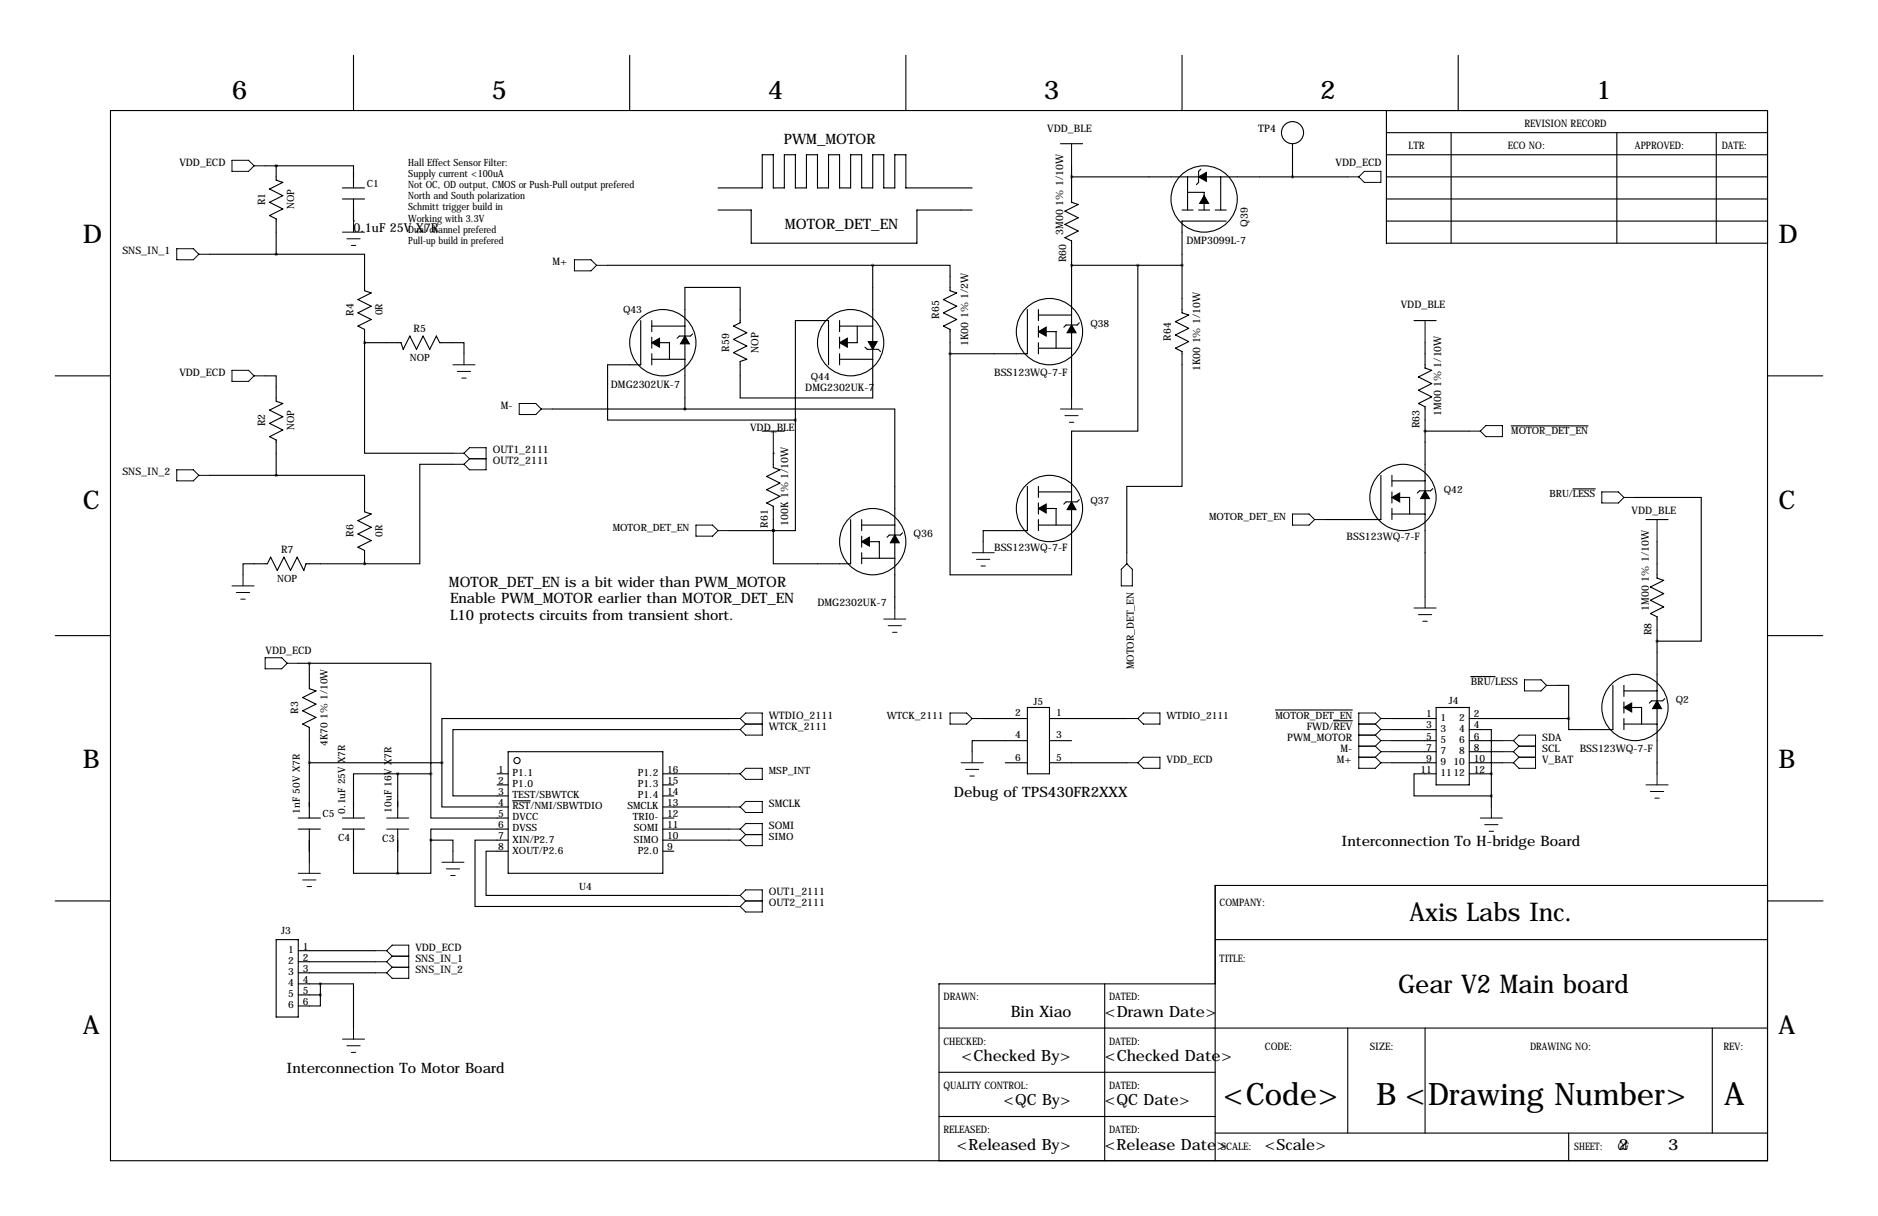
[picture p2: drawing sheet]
<svg xmlns="http://www.w3.org/2000/svg" width="432mm" height="279mm" viewBox="0 0 432 279" stroke-linecap="round" stroke-linejoin="round" font-family="sans-serif">
<g fill="none" stroke="#000" stroke-width=".25">
<path d="M81.3 12.7v12.7M144.8 12.7v12.7M208.3 12.7v12.7M271.8 12.7v12.7M335.3 12.7v12.7M25.4 25.4h381v241.3h-381zM61 38.1h20.3v5.1M63.5 38.1h.1M63.5 38.1v3.3l1.5 .5-3 1.5 3 1.6-3 1.5 3 1.5-3 1.5 1.5 .8v8.1M243.8 33h5.1M246.4 38.1v8.4l1.5 .5-3 1.5 3 1.5-3 1.6 3 1.5-3 1.5 1.5 .8v36M276.1 38.9l-.5 .5v2.5l-.5 .5"/>
<path d="M297.2 33v7.6M318.8 30.5h87.6M318.8 35.6h87.6M318.8 25.4v30.5h87.6M333.7 30.5v25.4M371.8 30.5v25.4M394.6 30.5v25.4M48.3 58.4h15.2M63.5 58.4h20.3v8.4l1.5 .5-3 1.5 3 1.6-3 1.5 3 1.5-3 1.5 1.5 .8v3M78.7 45.7h5.1M78.7 43.2h5.1M81.3 50.8h.1"/>
<path d="M81.3 45.7v5.1M165.1 43.2h10.2v-7.6h2.5v7.6h2.5v-7.6h2.6v7.6h2.5v-7.6h2.6v7.6h2.5v-7.6h2.5v7.6h2.6v-7.6h2.5v7.6h2.6v-7.6h2.5v7.6h2.5v-7.6h2.6v7.6h15.2M165.1 48.3h7.6v7.6h38.1v-7.6h12.7M246.4 40.6h63.5M271.8 48.3h2.5M273 40.6v7.7M273 44.2h3.9v4.1M275.6 48.3h2.5M279.4 48.3h2.5M280.7 40.6v7.7M281.9 50.8h-10.1v21.1l1.5 .5-3 1.5 3 1.5-3 1.6 3 1.5-3 1.5 1.5 .8v31h-12.7v15.2M318.8 45.7h87.6"/>
<path d="M318.8 50.8h87.6M318.8 40.6h87.6M83.8 78.7h8.4l.5 1.6 1.5-3.1 1.6 3.1 1.5-3.1 1.5 3.1 1.5-3.1 .8 1.5h5.6v2.6M83.8 78.7h.1M83.8 78.7v25.4h20.3M139.7 61h61M147.3 73.7v10.1h-7.6v12.7h43.2M149.9 73.7v2.5M149.9 77.5v2.5M149.9 74.9h7.6M151.6 78.7h2.3v3.8M159.3 76.7l-.6 .5h-2.5l-.5 .5"/>
<path d="M193 73.7v2.5M193 77.5v2.5M193 74.9h7.7M197.1 74.9v3.8h-2.3M198.9 79.8l.5 .5h2.5l.5 .5M200.7 61h17.7v5.8l1.6 .5-3.1 1.5 3.1 1.6-3.1 1.5 3.1 1.5-3.1 1.5 1.5 .8v5.6M200.7 61v30.4h-30.5v-8.3l1.5-.6-3-1.5 3-1.5-3-1.5 3-1.5-3-1.6 1.5-.7v-8.2h-12.7v28M236.2 71.1v10.2h-17.8M238.8 71.1v2.6M238.8 74.9v2.6M238.8 78.7v2.6M238.8 72.4h7.6"/>
<path d="M240.5 76.2h2.3v3.8M246.4 61h25.4M248.2 74.2l-.6 .5h-2.5l-.5 .5M261.6 61v38.1h-15.2v33h-28v-50.8M325.1 73.7h5.1M327.7 78.7v5.9l1.5 .5-3.1 1.5 3.1 1.5-3.1 1.6 3.1 1.5-3.1 1.5 1.6 .8v43.7M12.7 86.4h12.7M61 86.4h2.5v5.8l1.5 .5-3 1.5 3 1.6-3 1.5 3 1.5-3 1.5 1.5 .8v8.1M127 94h30.5M149.9 81.3v2.5M149.9 82.5h7.6M157.5 94h48.2v45.7"/>
<path d="M175.3 99.1h5M182.9 96.5v25.4h-5.1M190.5 83.8v-10.1h-7.6v22.8M193 81.3v2.5M193 82.5h7.7M238.8 80h7.6M327.7 99.1h10.1M347.5 97.9h17.6M406.4 86.4h12.7M48.3 109.2h15.2M63.5 109.2h20.3v8.4l1.5 .5-3 1.5 3 1.6-3 1.5 3 1.5-3 1.5 1.5 .8v3M104.1 106.7h-7.6v22.8h-12.7"/>
<path d="M177.8 104.1h.1M177.8 104.1v3.3l1.5 .5-3 1.6 3 1.5-3 1.5 3 1.5-3 1.6 1.5 .7v5.6M195.6 119.4v10.1h-17.8v-7.6M198.1 119.4v2.5M236.2 111.8v10.1h-10.1v2.6M238.8 111.8v2.5M238.8 115.6v2.5M238.8 119.4v2.5M238.8 113h7.6M240.5 116.8h2.3v3.9M248.2 114.8l-.6 .5h-2.5l-.5 .5M317.5 109.2v10.2h-12.7"/>
<path d="M320 109.2v2.6M320 113v2.6M320 116.8v2.6M320 118.1h7.7M320 110.5h7.7M321.8 114.3h2.3v3.8M329.4 112.3l-.5 .5h-2.5l-.5 .5M361.7 112.3h5.1M375.9 114.3h15.3v33h-10.2M378.5 119.4h5M83.8 129.5h.1M83.8 129.5h-13.4l-.6 1.6-1.5-3.1-1.5 3.1-1.5-3.1-1.5 3.1-1.6-3.1-.7 1.5h-5.6v2.6"/>
<path d="M167.6 121.9h10.2M177.8 121.9h.1M198.1 123.2v2.5M198.1 127v2.5M198.1 128.3h7.6M198.1 120.7h7.6M199.9 124.5h2.3v3.8M207.5 122.4l-.5 .5h-2.5l-.5 .5M238.8 120.7h7.6M381 124.5v8.3l1.5 .5-3 1.6 3 1.5-3 1.5 3 1.5-3 1.6 1.5 .7v36.1M12.7 146h12.7M68.6 152.4h2.5"/>
<path d="M71.1 152.4h28v25.4M71.1 152.4v5.8l1.5 .6-3 1.5 3 1.5-3 1.5 3 1.5-3 1.6 1.5 .7v20.9M338.2 155.4h5.5M358.1 157.5h2.6v7.6M370.8 157.5v10.1h-10.1v-2.5M373.4 157.5v2.5M373.4 158.8h7.6M406.4 146h12.7M71.1 175.3h30.5M91.4 177.8h-10.1v10.2M91.4 177.8v10.2M91.4 177.8h7.7"/>
<path d="M99.1 177.8v10.2h17.7M101.6 175.3v10.1h15.2M114.3 177.8h2.5M116.8 172.7h35.6v28h-35.6zM152.4 177.8h15.2M167.6 167.6h-63.5v15.3h12.7M167.6 165.1h-66v10.2M226.1 165.1h10.1M231.1 175.3h5.1M236.2 170.2h-12.7v2.5M236.2 162.6h5.1v15.2h-5.1zM241.3 165.1h17.8"/>
<path d="M241.3 170.2h5.1M241.3 175.3h17.8M293.3 163.1h17.6M306.6 165.6h4.3M320 172.7h10.2M320 165.1h10.2M320 167.6h10.2M320 170.2h10.2M320 175.3h10.2M330.2 177.8h-5.1v5.1h17.8M330.2 162.6h7.6v17.7h-7.6zM337.8 167.6h5.1v10.2"/>
<path d="M337.8 172.7h7.6M337.8 177.8h5.1M337.8 165.1h22.9M337.8 170.2h7.6M337.8 175.3h7.6M342.9 177.8v7.6M373.4 161.3v2.5M373.4 165.1v2.5M373.4 166.4h7.6M375.2 162.6h2.2v3.8M382.8 160.5l-.5 .5h-2.6l-.5 .5M68.6 188h5.1"/>
<path d="M68.6 190.5h5.1M71.1 190.5v7.6M78.7 188h5.1M78.7 190.5h5.1M81.3 190.5v10.2h10.1M91.4 190.5v10.2M99.1 193h5v2.6M99.1 193v7.7h-7.7M114.3 180.3h2.5M116.8 190.5h-17.7v2.5M116.8 195.6h-5v10.1h55.8M116.8 193h-7.6v15.3h58.4"/>
<path d="M117.9 184h4M152.4 188h2.5M152.4 190.5h15.2M152.4 180.3h2.5M152.4 182.9h2.5M152.4 185.4h15.2M152.4 193h15.2M152.4 195.6h2.5M12.7 207h12.7M63.5 215.9h5.1v17.8h-5.1zM68.6 218.4h17.8M279.4 215.9h127"/>
<path d="M406.4 203.5h-127v63.2M406.5 207h12.7M68.6 226.1h5.1M68.6 221h17.8M68.6 223.5h17.8M68.6 228.6h5.1M73.7 226.1h7.6v10.1M73.7 228.6v2.5h-5.1M73.7 226.1v2.5M215.9 236.2h190.5M254 226.1v40.6M279.4 226.1h-63.5v40.6"/>
<path d="M309.9 236.2v24.1M327.7 236.2v24.1M393.7 236.2v24.1M215.9 246.4h63.5M215.9 256.5h63.5M279.4 260.3h127M360.7 260.3v6.4"/>
<circle cx="297.2" cy="30.5" r="2.54"/>
<circle cx="276.9" cy="45.7" r="7.6"/>
<circle cx="152.4" cy="78.7" r="7.6"/>
<circle cx="195.6" cy="78.7" r="7.6"/>
<circle cx="241.3" cy="76.2" r="7.6"/>
<circle cx="241.3" cy="116.8" r="7.6"/>
<circle cx="322.6" cy="114.3" r="7.6"/>
<circle cx="200.7" cy="124.5" r="7.6"/>
<circle cx="118.9" cy="174.8" r=".71"/>
<circle cx="375.9" cy="162.6" r="7.6"/>
</g>
<g fill="none" stroke="#000" stroke-width=".23">
<path d="M53.3 36.8h3.8l1.3 1.3-1.3 1.3h-3.8zM58.4 38.1h2.6M246.4 33v5.1M313.7 39.4h3.8v2.5h-3.8l-1.3-1.3zM40.6 57.2h3.8l1.3 1.2-1.3 1.3h-3.8zM45.7 58.4h2.6M78.7 53.3h5.1M79.8 54.9h3M80.8 56.4h1M81.3 50.8v2.5M132.1 59.7h3.8l1.3 1.3-1.3 1.2h-3.8zM309.9 40.6h2.5"/>
<path d="M137.2 61h2.5M327.7 73.7v5M53.3 85.1h3.8l1.3 1.3-1.3 1.2h-3.8zM58.4 86.4h2.6M104.1 83.8h5.1M105.2 85.3h3M106.2 86.9h1M106.7 81.3v2.5M119.4 92.7h3.8l1.3 1.3-1.3 1.2h-3.8zM124.5 94h2.5M177.8 99.1v5M243.8 94h5.1"/>
<path d="M244.9 95.5h3M245.9 97h1M246.4 91.4v2.6M337.8 99.1h2.6M340.4 99.1l1.2-1.3h3.8v2.5h-3.8zM40.6 107.9h3.8l1.3 1.3-1.3 1.3h-3.8zM45.7 109.2h2.6M104.1 104.1h2.6M104.1 106.7h2.6M106.7 104.1l1.2 1.3M106.7 104.1l1.2-1.2h3.9v5h-3.9l-1.2-1.2M107.9 105.4h3.9"/>
<path d="M107.9 105.4l-1.2 1.3M297.2 118.1h3.8l1.3 1.3-1.3 1.3h-3.8zM302.3 119.4h2.5M368.3 113h3.8l1.3 1.3-1.3 1.3h-3.8zM373.4 114.3h2.5M381 119.4v5.1M53.3 134.6h5.1M54.4 136.1h3M55.4 137.7h1M55.9 132.1v2.5M160 120.7h3.8l1.3 1.2-1.3 1.3h-3.8zM165.1 121.9h2.5"/>
<path d="M205.7 139.7v2.5M223.5 127h5.1M224.5 128.5h3.1M225.6 130h1M226.1 124.5v2.5M257.8 130.8l1.3-1.3 1.2 1.3v3.8h-2.5zM259.1 127v2.5M325.1 139.7h5.1M327.7 137.2v2.5M61 151.1h3.8l1.2 1.3-1.2 1.3h-3.8zM66 152.4h2.6M203.2 142.2h5.1"/>
<path d="M204.2 143.8h3.1M205.2 145.3h1M326.1 141.2h3.1M327.2 142.7h1M350.5 156.2h3.8l1.3 1.3-1.3 1.3h-3.8zM355.6 157.5h2.5M167.6 177.8h2.6M167.6 167.6h2.6M167.6 165.1h2.6M170.2 165.1l1.2-1.3h3.9v5.1h-3.9l-1.2-1.3M170.2 177.8l1.2-1.3h3.9v2.6h-3.9zM170.2 165.1l1.2 1.3"/>
<path d="M171.4 166.4h3.9M171.4 166.4l-1.2 1.2M218.4 163.8h3.8l1.3 1.3-1.3 1.3h-3.8zM221 175.3h5.1M222 176.8h3M223 178.3h1M223.5 165.1h2.6M223.5 172.7v2.6M259.1 165.1h2.5M259.1 175.3h2.5M261.6 175.3l1.3-1.3h3.8v2.5h-3.8zM261.6 165.1l1.3-1.3h3.8v2.6h-3.8z"/>
<path d="M312.4 168.9h3.8M312.4 166.4h3.8M312.4 171.4h3.8M312.4 174h3.8M316.2 166.4l1.3 1.2M316.2 168.9l1.3 1.3M316.2 171.4l1.3 1.3M316.2 174l1.3 1.3M317.5 165.1l-1.3-1.3h-3.8v12.7h3.8l1.3-1.2M317.5 167.6h2.5M317.5 165.1h2.5M317.5 165.1l-1.3 1.3"/>
<path d="M317.5 167.6l-1.3 1.3M317.5 170.2h2.5M317.5 170.2l-1.3 1.2M317.5 172.7h2.5M317.5 175.3h2.5M317.5 172.7l-1.3 1.3M345.4 170.2h2.6M345.4 172.7h2.6M345.4 175.3h2.6M348 170.2l1.2-1.3h3.9v7.6h-3.9l-1.2-1.2M348 170.2l1.2 1.2M348 172.7l1.2 1.3"/>
<path d="M349.2 171.4h3.9M349.2 174h3.9M349.2 171.4l-1.2 1.3M349.2 174l-1.2 1.3M381 177.8v2.5M71.1 198.1v2.6M88.9 188h5.1M88.9 190.5h5.1M101.6 198.1h5.1M102.6 199.6h3.1M104.1 195.6v2.5M167.6 190.5h2.6"/>
<path d="M167.6 185.4h2.6M167.6 193h2.6M170.2 190.5l1.2-1.3h3.9v5.1h-3.9l-1.2-1.3M170.2 190.5l1.2 1.3M171.4 184.1h3.9v2.6h-3.9l-1.2-1.3zM171.4 191.8h3.9M171.4 191.8l-1.2 1.2M340.4 188h5M341.4 189.5h3M342.4 191h1M342.9 185.4v2.6M378.5 180.3h5"/>
<path d="M379.5 181.9h3M380.5 183.4h1M68.6 200.7h5.1M69.6 202.2h3M70.6 203.7h1M86.4 218.4h2.5M88.9 218.4l1.3 1.3M88.9 218.4l1.3-1.2h3.8v7.6h-3.8l-1.3-1.3M90.2 219.7h3.8M90.2 219.7l-1.3 1.3M103.6 201.2h1M167.6 205.7h2.6"/>
<path d="M167.6 208.3h2.6M170.2 205.7l1.2-1.2h3.9v5h-3.9l-1.2-1.2M170.2 205.7l1.2 1.3M171.4 207h3.9M171.4 207l-1.2 1.3M78.7 238.8h5.1M81.3 236.2v2.6M86.4 221h2.5M86.4 223.5h2.5M88.9 221l1.3 1.2M90.2 222.2h3.8M90.2 222.2l-1.3 1.3"/>
<path d="M79.8 240.3h3M80.8 241.8h1"/>
</g>
<g fill="#000" stroke="#000" stroke-width=".25">
<path d="M275.6 40.6l1.8-1v2.1zM276.9 45l1 1.7h-2.1zM149.9 78.7l1.7-1v2.1zM157.5 77.2l1 1.8h-2zM193 78.7l1.8-1v2.1zM238.8 76.2l1.7-1v2zM246.4 74.7l1 1.8h-2zM199.6 78.5h2.1l-1 1.8zM238.8 116.8l1.7-1v2.1zM246.4 115.3l1 1.8h-2zM320 114.3l1.8-1v2zM327.7 112.8l1 1.8h-2.1z"/>
<path d="M198.1 124.5l1.8-1.1v2.1zM205.7 122.9l1.1 1.8h-2.1zM373.4 162.6l1.8-1.1v2.1zM381 161l1 1.8h-2z"/>
</g>
<path d="M99 193a.05 .05 0 0 0 .1 0 .05 .05 0 0 0-.1 0zM99 177.8a.05 .05 0 0 0 .1 0 .05 .05 0 0 0-.1 0zM327.6 99.1a.05 .05 0 0 0 .1 0 .05 .05 0 0 0-.1 0zM218.4 81.3a.05 .05 0 0 0 .1 0 .05 .05 0 0 0-.1 0zM200.6 61a.05 .05 0 0 0 .1 0 .05 .05 0 0 0-.1 0zM91.4 200.7a.05 .05 0 0 0 .1 0 .05 .05 0 0 0-.1 0zM91.4 177.8a.05 .05 0 0 0 .1 0 .05 .05 0 0 0-.1 0zM73.6 226.1a.05 .05 0 0 0 .1 0 .05 .05 0 0 0-.1 0zM73.6 228.6a.05 .05 0 0 0 .1 0 .05 .05 0 0 0-.1 0z" fill="#000" stroke="#000" stroke-width=".63"/>
<text font-size="7.3" x="396.4" y="254">A</text>
<g font-size="7.1">
<text x="281.2" y="254">&lt;Code&gt;</text>
<text x="316.4" y="254">B &lt;Drawing Number&gt;</text>
</g>
<g font-size="5.9">
<text x="53.3" y="22.9">6</text>
<text x="113" y="22.9">5</text>
<text x="176.5" y="22.9">4</text>
<text x="240" y="22.9">3</text>
<text x="303.5" y="22.9">2</text>
<text x="367" y="22.9">1</text>
<text x="19" y="55.9">D</text>
<text x="408.9" y="55.9">D</text>
<text x="19" y="116.8">C</text>
<text x="408.9" y="116.8">C</text>
<text x="19" y="176.5">B</text>
<text x="408.9" y="176.5">B</text>
<text x="324.1" y="211.6">Axis Labs Inc.</text>
<text x="321.5" y="228.1">Gear V2 Main board</text>
<text x="19" y="237.5">A</text>
<text x="408.9" y="237.5">A</text>
</g>
<g font-size="3.6">
<text x="232.4" y="233.7">Bin Xiao</text>
<text x="254" y="233.7">&lt;Drawn Date&gt;</text>
<text x="221.1" y="243.8">&lt;Checked By&gt;</text>
<text x="254" y="243.8">&lt;Checked Date&gt;</text>
<text x="230.7" y="254">&lt;QC By&gt;</text>
<text x="254" y="254">&lt;QC Date&gt;</text>
<text x="220" y="264.1">&lt;Released By&gt;</text>
<text x="254" y="264.1">&lt;Release Date&gt;</text>
<text x="290.8" y="264.1">&lt;Scale&gt;</text>
<text x="372.1" y="264.1">2</text>
<text x="383.5" y="264.1">3</text>
</g>
<g font-size="3.3">
<text x="180.2" y="33.2">PWM_MOTOR</text>
<text x="180.4" y="52.7">MOTOR_DET_EN</text>
<text x="103.2" y="134.8">MOTOR_DET_EN is a bit wider than PWM_MOTOR</text>
<text x="103.5" y="138.6">Enable PWM_MOTOR earlier than MOTOR_DET_EN</text>
<text x="103.5" y="142.4">L10 protects circuits from transient short.</text>
<text x="219.3" y="183">Debug of TPS430FR2XXX</text>
<text x="308.5" y="194.5">Interconnection To H-bridge Board</text>
<text x="65.9" y="246.5">Interconnection To Motor Board</text>
</g>
<text font-size="2.8" x="81.3" y="53.3">0.1uF 25V X7R</text>
<g font-size="2.4">
<text x="350.5" y="29.2">REVISION RECORD</text>
<text x="240.8" y="30.2">VDD_BLE</text>
<text x="289.3" y="30.2">TP4</text>
<text x="323.8" y="34.3">LTR</text>
<text x="346.7" y="34.3">ECO NO:</text>
<text x="375.9" y="34.3">APPROVED:</text>
<text x="395.9" y="34.3">DATE:</text>
<text x="41.2" y="38.1">VDD_ECD</text>
<text x="307.1" y="38.1">VDD_ECD</text>
<text x="61" y="47.1" transform="rotate(-90 61 47.1)">R1</text>
<text x="244.5" y="53.9" transform="rotate(-90 244.5 53.9)">3M00 1% 1/10W</text>
<text x="286.9" y="52.2" transform="rotate(-90 286.9 52.2)">Q39</text>
<text x="28.1" y="58.4">SNS_IN_1</text>
<text x="272.8" y="56.1">DMP3099L-7</text>
<text x="127.1" y="61">M+</text>
<text x="245.1" y="60.2" transform="rotate(-90 245.1 60.2)">R60</text>
<text x="322.1" y="70.9">VDD_BLE</text>
<text x="81.3" y="72.5" transform="rotate(-90 81.3 72.5)">R4</text>
<text x="95.1" y="76.2">R5</text>
<text x="215.9" y="73.2" transform="rotate(-90 215.9 73.2)">R65</text>
<text x="167.6" y="80.8" transform="rotate(-90 167.6 80.8)">R59</text>
<text x="174.4" y="81.1" transform="rotate(-90 174.4 81.1)">NOP</text>
<text x="222.6" y="79.5" transform="rotate(-90 222.6 79.5)">1K00 1% 1/2W</text>
<text x="269.2" y="78.3" transform="rotate(-90 269.2 78.3)">R64</text>
<text x="41.2" y="86.4">VDD_ECD</text>
<text x="140.5" y="89">DMG2302UK-7</text>
<text x="185.2" y="89.9">DMG2302UK-7</text>
<text x="228.6" y="86.5">BSS123WQ-7-F</text>
<text x="276" y="85.3" transform="rotate(-90 276 85.3)">1K00 1% 1/10W</text>
<text x="115.2" y="94">M-</text>
<text x="331.4" y="95.6" transform="rotate(-90 331.4 95.6)">1M00 1% 1/10W</text>
<text x="61" y="97.9" transform="rotate(-90 61 97.9)">R2</text>
<text x="172.5" y="99.1">VDD_BLE</text>
<text x="326.4" y="98.3" transform="rotate(-90 326.4 98.3)">R63</text>
<text x="113.3" y="104.1">OUT1_2111</text>
<text x="113.3" y="106.7">OUT2_2111</text>
<text x="28.1" y="109.2">SNS_IN_2</text>
<text x="375.2" y="118.1">VDD_BLE</text>
<text x="81.3" y="123.3" transform="rotate(-90 81.3 123.3)">R6</text>
<text x="176.5" y="121.2" transform="rotate(-90 176.5 121.2)">R61</text>
<text x="181.2" y="120.9" transform="rotate(-90 181.2 120.9)">100K 1% 1/10W</text>
<text x="210.1" y="123.4">Q36</text>
<text x="309.6" y="124.1">BSS123WQ-7-F</text>
<text x="64.6" y="127">R7</text>
<text x="228.6" y="126.6">BSS123WQ-7-F</text>
<text x="188" y="139.3">DMG2302UK-7</text>
<text x="379.1" y="140.3" transform="rotate(-90 379.1 140.3)">1M00 1% 1/10W</text>
<text x="379.7" y="145.9" transform="rotate(-90 379.7 145.9)">R8</text>
<text x="61.1" y="150.4">VDD_ECD</text>
<text x="338.2" y="157.5">BRU/LESS</text>
<text x="68.6" y="164" transform="rotate(-90 68.6 164)">R3</text>
<text x="176.8" y="167.6">WTCK_2111</text>
<text x="176.8" y="165.1">WTDIO_2111</text>
<text x="300.5" y="167.6">FWD/REV</text>
<text x="296" y="170.2">PWM_MOTOR</text>
<text x="308.2" y="172.7">M-</text>
<text x="354.6" y="170.2">SDA</text>
<text x="354.6" y="172.7">SCL</text>
<text x="363.2" y="172.9">BSS123WQ-7-F</text>
<text x="268.2" y="175.3">VDD_ECD</text>
<text x="307.4" y="175.3">M+</text>
<text x="354.6" y="175.3">V_BAT</text>
<text x="176.8" y="185.4">SMCLK</text>
<text x="176.8" y="190.5">SOMI</text>
<text x="87.9" y="193.5">C3</text>
<text x="176.8" y="205.7">OUT1_2111</text>
<text x="176.8" y="208.3">OUT2_2111</text>
<text x="280.4" y="208.3">COMPANY:</text>
<text x="95.5" y="218.4">VDD_ECD</text>
<text x="95.5" y="221">SNS_IN_1</text>
<text x="280.4" y="221">TITLE:</text>
<text x="95.5" y="223.5">SNS_IN_2</text>
<text x="216.9" y="229.9">DRAWN:</text>
<text x="255" y="229.9">DATED:</text>
<text x="216.9" y="240">CHECKED:</text>
<text x="255" y="240">DATED:</text>
<text x="290.8" y="241.3">CODE:</text>
<text x="315" y="241.3">SIZE:</text>
<text x="351.8" y="241.3">DRAWING NO:</text>
<text x="396.2" y="241.3">REV:</text>
<text x="216.9" y="250.2">QUALITY CONTROL:</text>
<text x="255" y="250.2">DATED:</text>
<text x="216.9" y="260.3">RELEASED:</text>
<text x="255" y="260.3">DATED:</text>
<text x="280.7" y="264.2">SCALE:</text>
<text x="361.9" y="264.2">SHEET:</text>
<text x="372" y="264.2">OF</text>
</g>
<g font-size="2.3">
<text x="93.9" y="38.2">Hall Effect Sensor Filter:</text>
<text x="93.9" y="40.7">Supply current &lt;100uA</text>
<text x="84.3" y="42.9">C1</text>
<text x="93.9" y="43.3">Not OC, OD output, CMOS or Push-Pull output prefered</text>
<text x="93.9" y="45.8">North and South polarization</text>
<text x="67.7" y="48" transform="rotate(-90 67.7 48)">NOP</text>
<text x="93.9" y="48.4">Schmitt trigger build in</text>
<text x="93.9" y="50.9">Working with 3.3V</text>
<text x="93.9" y="53.4">Dual channel prefered</text>
<text x="93.9" y="56">Pull-up build in prefered</text>
<text x="143.3" y="71.9">Q43</text>
<text x="88" y="72.5" transform="rotate(-90 88 72.5)">0R</text>
<text x="250.7" y="75.2">Q38</text>
<text x="94.2" y="82.9">NOP</text>
<text x="186.4" y="87.2">Q44</text>
<text x="67.7" y="98.8" transform="rotate(-90 67.7 98.8)">NOP</text>
<text x="347.5" y="99.8">MOTOR_DET_EN</text>
<text x="332" y="113.3">Q42</text>
<text x="250.7" y="115.8">Q37</text>
<text x="278" y="119.4">MOTOR_DET_EN</text>
<text x="356.3" y="114.3">BRU/LESS</text>
<text x="88" y="123.3" transform="rotate(-90 88 123.3)">0R</text>
<text x="140.9" y="121.9">MOTOR_DET_EN</text>
<text x="63.8" y="133.7">NOP</text>
<text x="260.7" y="153.8" transform="rotate(-90 260.7 153.8)">MOTOR_DET_EN</text>
<text x="333.1" y="161.8">J4</text>
<text x="385.3" y="161.5">Q2</text>
<text x="203.9" y="165.1">WTCK_2111</text>
<text x="233.4" y="164.6">2</text>
<text x="237.6" y="162.1">J5</text>
<text x="242.8" y="164.6">1</text>
<text x="268.2" y="165.1">WTDIO_2111</text>
<text x="293.3" y="165.1">MOTOR_DET_EN</text>
<text x="327.9" y="164.8">1</text>
<text x="327.9" y="167.4">3</text>
<text x="331.2" y="165.7">1</text>
<text x="335.5" y="165.7">2</text>
<text x="338.8" y="164.8">2</text>
<text x="338.8" y="167.4">4</text>
<text x="75.3" y="171.4" transform="rotate(-90 75.3 171.4)">4K70 1% 1/10W</text>
<text x="233.4" y="169.7">4</text>
<text x="242.8" y="169.7">3</text>
<text x="327.9" y="169.9">5</text>
<text x="327.9" y="172.5">7</text>
<text x="331.2" y="168.2">3</text>
<text x="331.2" y="170.7">5</text>
<text x="331.2" y="173.3">7</text>
<text x="335.5" y="168.2">4</text>
<text x="335.5" y="170.7">6</text>
<text x="335.5" y="173.3">8</text>
<text x="338.8" y="169.9">6</text>
<text x="338.8" y="172.5">8</text>
<text x="114.6" y="177.5">1</text>
<text x="117.9" y="178.4">P1.1</text>
<text x="146.7" y="178.4">P1.2</text>
<text x="153.4" y="177.5">16</text>
<text x="176.8" y="177.8">MSP_INT</text>
<text x="233.4" y="174.8">6</text>
<text x="242.8" y="174.8">5</text>
<text x="326.6" y="177.5">11</text>
<text x="327.9" y="175">9</text>
<text x="331.2" y="175.8">9</text>
<text x="331.2" y="178.4">1112</text>
<text x="334.2" y="175.8">10</text>
<text x="338.8" y="175">10</text>
<text x="338.8" y="177.5">12</text>
<text x="114.6" y="180.1">2</text>
<text x="114.6" y="182.6">3</text>
<text x="114.6" y="185.2">4</text>
<text x="117.9" y="180.9">P1.0</text>
<text x="117.9" y="183.4">TEST/SBWTCK</text>
<text x="117.9" y="186">RST/NMI/SBWTDIO</text>
<text x="144.3" y="186">SMCLK</text>
<text x="146.7" y="183.4">P1.4</text>
<text x="146.7" y="180.9">P1.3</text>
<text x="153.4" y="185.2">13</text>
<text x="153.4" y="182.6">14</text>
<text x="153.4" y="180.1">15</text>
<text x="68.9" y="186.9" transform="rotate(-90 68.9 186.9)">1nF 50V X7R</text>
<text x="74.2" y="187.7">C5</text>
<text x="79.3" y="186.9" transform="rotate(-90 79.3 186.9)">0.1uF 25V X7R</text>
<text x="90" y="186.7" transform="rotate(-90 90 186.7)">10uF 16V X7R</text>
<text x="114.6" y="187.7">5</text>
<text x="114.6" y="190.2">6</text>
<text x="117.9" y="188.5">DVCC</text>
<text x="117.9" y="191.1">DVSS</text>
<text x="145.5" y="188.5">TRI0-</text>
<text x="145.7" y="191.1">SOMI</text>
<text x="153.4" y="190.2">11</text>
<text x="153.4" y="187.7">12</text>
<text x="77.7" y="193.3">C4</text>
<text x="114.6" y="192.8">7</text>
<text x="114.6" y="195.3">8</text>
<text x="117.9" y="193.6">XIN/P2.7</text>
<text x="117.9" y="196.1">XOUT/P2.6</text>
<text x="145.7" y="193.6">SIMO</text>
<text x="146.7" y="196.1">P2.0</text>
<text x="153.4" y="195.3">9</text>
<text x="153.4" y="192.8">10</text>
<text x="176.8" y="193">SIMO</text>
<text x="133.2" y="204.5">U4</text>
<text x="64.7" y="214.6">J3</text>
<text x="66.3" y="219">1</text>
<text x="66.3" y="221.5">2</text>
<text x="69.6" y="218.2">1</text>
<text x="69.6" y="220.7">2</text>
<text x="66.3" y="224.1">3</text>
<text x="66.3" y="226.6">4</text>
<text x="69.6" y="223.3">3</text>
<text x="69.6" y="225.8">4</text>
<text x="66.3" y="229.2">5</text>
<text x="66.3" y="231.7">6</text>
<text x="69.6" y="228.3">5</text>
<text x="69.6" y="230.9">6</text>
</g>
</svg>
